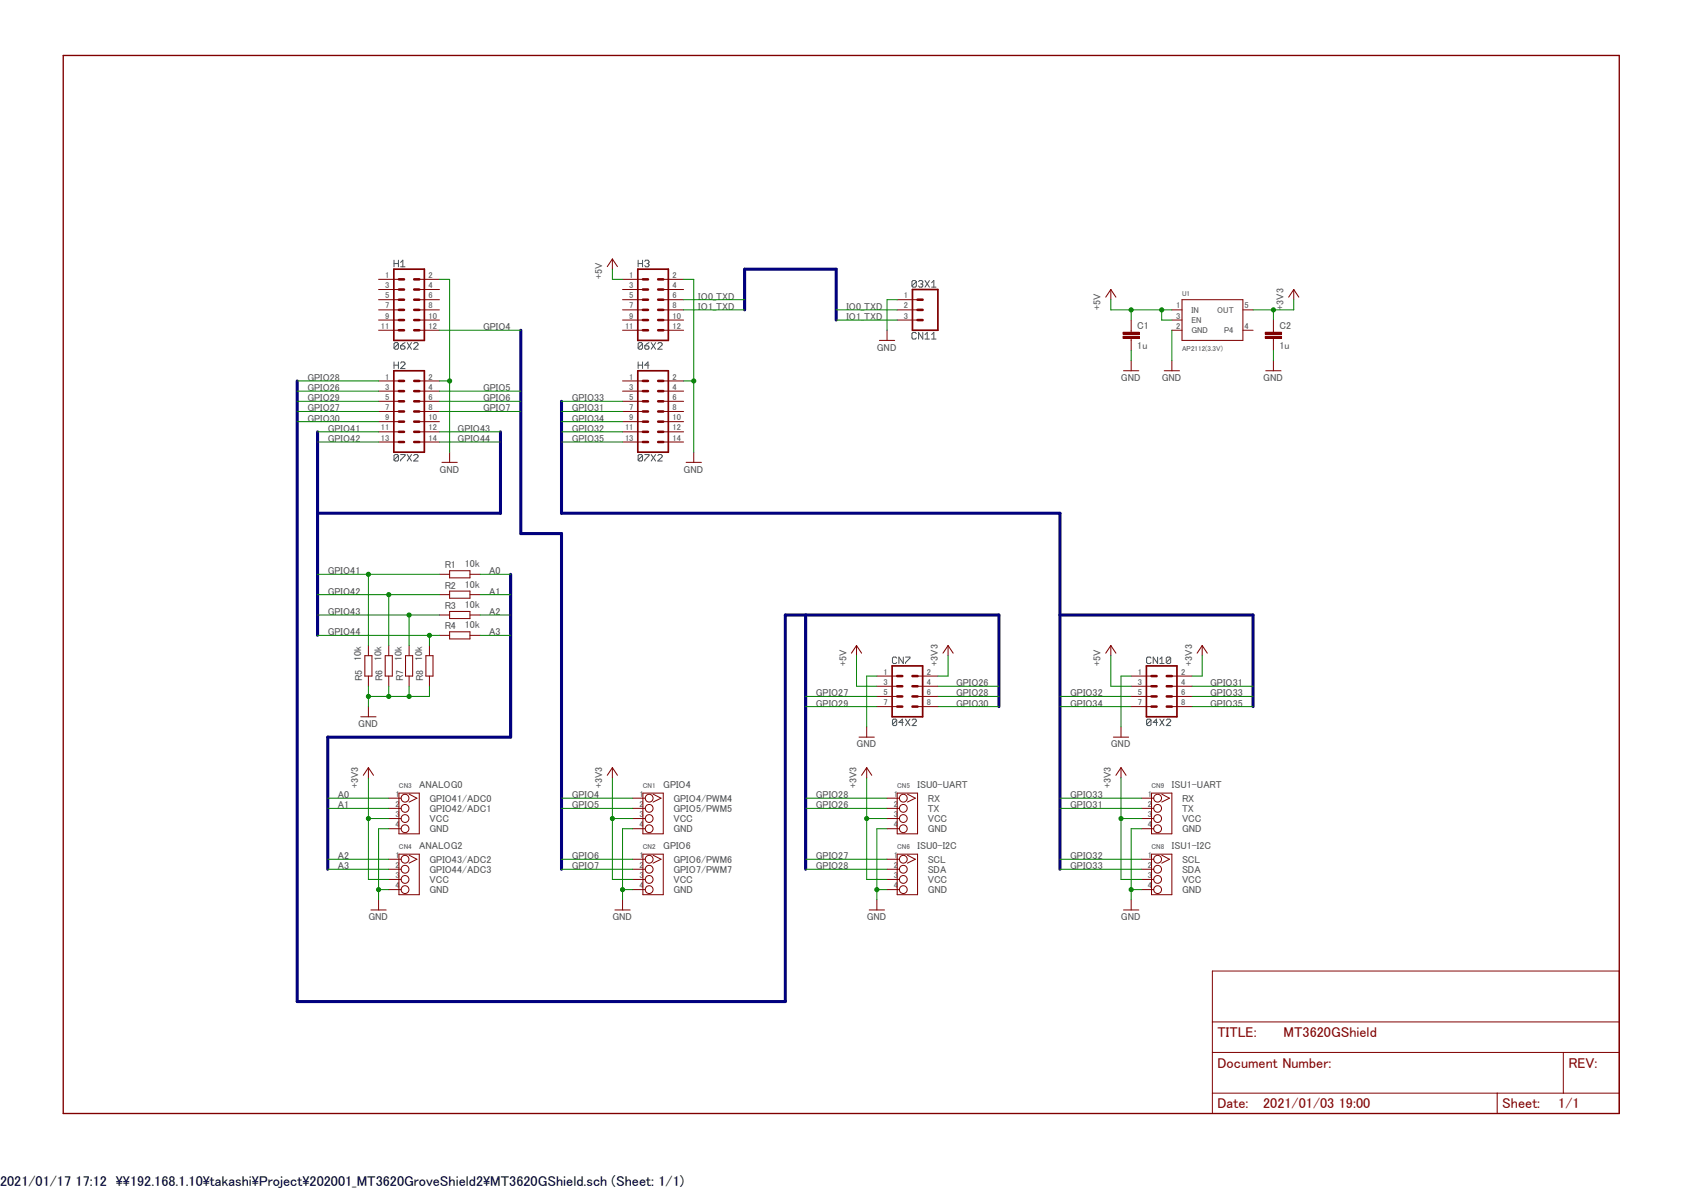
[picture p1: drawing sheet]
<svg xmlns="http://www.w3.org/2000/svg" width="420mm" height="297mm" viewBox="0 0 420 297" stroke-linecap="round" stroke-linejoin="round" font-family="sans-serif">
<path d="M15.3 13.5l389.4 265M404.7 13.5l-389.4 265" fill="none" stroke="#fff" stroke-width=".25"/>
<g fill="none" stroke="#505050" stroke-width=".25">
<path d="M98.4 64.9v1.7M98.4 65.8h1.1M99.5 64.9v1.7M100 65.5l.6-.6v1.7M100 66.6h1.1M159.3 64.9v1.7M159.3 65.8h1.1M160.4 64.9v1.7M161 65.2l.2-.3h.6l.3 .3-.3 .6M161.5 65.8h.3M161.8 65.8l.3 .2-.3 .6h-.6l-.2-.3M228.8 70.3v1.1l-.3 .3h-.5l-.3-.3"/>
<path d="M228.8 70.3l-.3-.3h-.5l-.3 .3v1.1M228.8 70.3l-1.1 1.1M229.4 70.3l.2-.3h.6l.2 .3-.2 .6M229.9 70.9h.3M230.2 70.9l.2 .2-.2 .6h-.6l-.2-.3M231 70l1.1 1.7M232.1 70l-1.1 1.7M232.6 71.7h1.1M232.6 70.6l.6-.6v1.7M98.4 90.3v1.7M98.4 91.1h1.1M99.5 85.8l-.3-.3h-.5l-.3 .3v1.1"/>
<path d="M99.5 85.8v1.1l-.3 .3h-.5l-.3-.3M99.5 90.3v1.7M99.5 85.8l-1.1 1.1M100 86.3h.8l.3 .6-.3 .3h-.5l-.3-.3zM100 90.6l.3-.3h.5l.3 .3v.3l-1.1 1.1h1.1M101.1 85.5l-1.1 .8M101.7 85.5l1 1.7M102.7 85.5l-1 1.7M103.3 85.8l.3-.3h.5l.3 .3v.3l-1.1 1.1h1.1M159.3 90.3v1.7M159.3 91.1h1.1M160.4 85.8l-.3-.3h-.5l-.3 .3v1.1"/>
<path d="M160.4 85.8v1.1l-.3 .3h-.5l-.3-.3M160.4 90.3v1.7M160.4 85.8l-1.1 1.1M161 86.3h.8l.3 .6-.3 .3h-.6l-.2-.3zM162.1 85.5l-1.1 .8M162.1 91.1h-1.1l.8-.8v1.7M162.6 85.5l1.1 1.7M163.7 85.5l-1.1 1.7M164.3 85.8l.2-.3h.6l.3 .3v.3l-1.1 1.1h1.1M228.8 83.3l-.3-.3h-.5l-.3 .3v1l.3 .3h.5l.3-.3M230.4 83v1.6l-1-1.6v1.6M231 84.6h1.1"/>
<path d="M231 83.5l.5-.5v1.6M232.6 83.5l.6-.5v1.6M232.6 84.6h1.1M99.5 113.7l-.3-.2h-.5l-.3 .2v1.1M99.5 113.7v1.1l-.3 .3h-.5l-.3-.3M99.5 113.7l-1.1 1.1M100 113.5h1.1v.2l-1.1 1.1v.3M101.7 113.5l1 1.6M102.7 113.5l-1 1.6M103.3 113.7l.3-.2h.5l.3 .2v.3l-1.1 1.1h1.1M160.4 113.7l-.3-.2h-.5l-.3 .2v1.1M160.4 113.7v1.1l-.3 .3h-.5l-.3-.3"/>
<path d="M160.4 113.7l-1.1 1.1M161 113.5h1.1v.2l-1.1 1.1v.3M162.6 113.5l1.1 1.6M163.7 113.5l-1.1 1.6M164.3 113.7l.2-.2h.6l.3 .2v.3l-1.1 1.1h1.1M223.9 164.3l-.3-.3h-.5l-.3 .3v1.1l.3 .2h.5l.3-.2M223.9 179.7l-.3-.2h-.5l-.3 .2v1.1M223.9 179.7v1.1l-.3 .3h-.5l-.3-.3M223.9 179.7l-1.1 1.1M225.6 164v1.6l-1.1-1.6v1.6M226.1 179.5l1.1 1.6M226.1 164h1.1v.3l-1.1 1.1v.2"/>
<path d="M227.2 179.5l-1.1 1.6M227.8 179.7l.2-.2h.6l.2 .2v.3l-1 1.1h1M287.4 179.7l-.3-.2h-.5l-.3 .2v1.1M287.4 179.7v1.1l-.3 .3h-.5l-.3-.3M287.4 164.3l-.3-.3h-.5l-.3 .3v1.1l.3 .2h.5l.3-.2M287.4 179.7l-1.1 1.1M289.1 164v1.6l-1.1-1.6v1.6M289.6 179.5l1.1 1.6M289.6 165.6h1.1M289.6 164.5l.5-.5v1.6M290.7 179.5l-1.1 1.6M291.2 179.7l.3-.2h.6l.2 .2v.3l-1.1 1.1h1.1"/>
<path d="M292.3 164.3v1.1l-.2 .2h-.6l-.3-.2M292.3 164.3l-.2-.3h-.6l-.3 .3v1.1M292.3 164.3l-1.1 1.1M225.6 180.3h-1.1l.8-.8v1.6M289.1 180.3h-1.1l.8-.8v1.6"/>
</g>
<path d="M15.8 13.8h388.5v264.1h-388.5z" fill="none" stroke="#800000" stroke-width=".34"/>
<g fill="none" stroke="#800000" stroke-width=".25">
<path d="M94.5 79.9h5.1M94.5 77.3h5.1M94.5 74.8h5.1M94.5 72.3h5.1M94.5 69.7h5.1M104.7 79.9h5M104.7 77.3h5M104.7 74.8h5M104.7 72.3h5M104.7 69.7h5M152.9 64.6l1.3 1.9M152.9 64.6l-1.3 1.9"/>
<path d="M152.9 64.6v2.6M155.4 79.9h5.1M155.4 77.3h5.1M155.4 74.8h5.1M155.4 72.3h5.1M155.4 69.7h5.1M165.6 79.9h5.1M165.6 77.3h5.1M165.6 74.8h5.1M165.6 72.3h5.1M165.6 69.7h5.1M224 79.9h5.1"/>
<path d="M224 77.3h5.1M224 74.8h5.1M292.6 79.9h2.5M292.6 77.3h2.5M295.1 74.8h15.2v10.2h-15.2zM310.3 77.3h2.6M323 72.3l1.3 1.9M323 72.3l-1.2 1.9M323 72.3v2.5M94.5 82.4h5.1M94.5 97.6h5.1M94.5 95.1h5.1"/>
<path d="M104.7 82.4h5M104.7 97.6h5M104.7 95.1h5M155.4 82.4h5.1M155.4 97.6h5.1M155.4 95.1h5.1M165.6 82.4h5.1M165.6 97.6h5.1M165.6 95.1h5.1M219.6 85h3.8M221.5 82.4v2.6M282.4 82.4v.5"/>
<path d="M282.4 84.5v.5M292.6 82.4h2.5M310.3 82.4h2.6M94.5 105.2h5.1M94.5 102.7h5.1M94.5 100.2h5.1M94.5 107.8h5.1M94.5 110.3h5.1M104.7 105.2h5M104.7 102.7h5M104.7 100.2h5M104.7 107.8h5"/>
<path d="M104.7 110.3h5M110.4 115.4h3.8M112.3 112.9v2.5M155.4 105.2h5.1M155.4 102.7h5.1M155.4 100.2h5.1M155.4 107.8h5.1M155.4 110.3h5.1M165.6 105.2h5.1M165.6 102.7h5.1M165.6 100.2h5.1M165.6 107.8h5.1"/>
<path d="M165.6 110.3h5.1M171.3 115.4h3.8M173.2 112.9v2.5M109.7 143.3h2.6M109.7 148.4h2.6M109.7 153.5h2.6M109.7 158.6h2.6M112.3 142.5h5v1.7h-5zM112.3 147.5h5v1.8h-5zM112.3 152.6h5v1.8h-5zM112.3 157.7h5v1.8h-5zM117.3 143.3h2.6"/>
<path d="M117.3 148.4h2.6M117.3 153.5h2.6M117.3 158.6h2.6M90.1 178.9h3.8M91.1 163.7h1.8v5h-1.8zM92 161.1v2.6M92 168.7v2.6M92 176.4v2.5M96.2 163.7h1.8v5h-1.8zM97.1 161.1v2.6M97.1 168.7v2.6M101.3 163.7h1.7v5h-1.7z"/>
<path d="M102.2 161.1v2.6M102.2 168.7v2.6M106.3 163.7h1.8v5h-1.8zM107.2 161.1v2.6M107.2 168.7v2.6M213.9 161.1l1.2 1.9M213.9 161.1l-1.3 1.9M213.9 161.1v2.6M218.9 176.4h5.1M218.9 173.8h5.1M218.9 171.3h5.1M218.9 168.7h5.1"/>
<path d="M229.1 176.4h5.1M229.1 173.8h5.1M229.1 171.3h5.1M229.1 168.7h5.1M236.7 161.1l1.3 1.9M236.7 161.1l-1.2 1.9M236.7 161.1v2.6M277.4 161.1l1.2 1.9M277.4 161.1l-1.3 1.9M277.4 161.1v2.6M282.4 176.4h5.1M282.4 173.8h5.1"/>
<path d="M282.4 171.3h5.1M282.4 168.7h5.1M292.6 176.4h5M292.6 173.8h5M292.6 171.3h5M292.6 168.7h5M300.2 161.1l1.3 1.9M300.2 161.1l-1.3 1.9M300.2 161.1v2.6M92 191.6v2.5M92 191.6l1.3 1.9M92 191.6l-1.3 1.9"/>
<path d="M97.1 199.2h3.1M99.6 198h5.1v10.1h-5.1zM102.2 198.2l1.9 1-1.9 1M152.9 191.6v2.5M152.9 191.6l1.3 1.9M152.9 191.6l-1.3 1.9M158 199.2h3.1M160.5 198h5.1v10.1h-5.1zM163.1 198.2l2 1-2 1M214.5 184h3.8M216.4 181.4v2.6M216.4 191.6v2.5"/>
<path d="M216.4 191.6l1.3 1.9M216.4 191.6l-1.3 1.9M221.5 199.2h3.1M224 198h5.1v10.1h-5.1zM226.6 198.2l2 1-2 1M278 184h3.8M279.9 181.4v2.6M279.9 191.6v2.5M279.9 191.6l1.3 1.9M279.9 191.6l-1.3 1.9M285 199.2h3.1M287.5 198h5.1v10.1h-5.1z"/>
<path d="M290.1 198.2l1.9 1-1.9 1M97.1 201.8h3.1M97.1 204.3h3.1M97.1 206.8h3.1M97.1 214.5h3.1M97.1 217h3.1M97.1 219.5h3.1M99.6 213.2h5.1v10.1h-5.1zM102.2 213.4l1.9 1.1-1.9 .9M158 201.8h3.1M158 204.3h3.1M158 206.8h3.1"/>
<path d="M158 214.5h3.1M158 217h3.1M158 219.5h3.1M160.5 213.2h5.1v10.1h-5.1zM163.1 213.4l2 1.1-2 .9M221.5 201.8h3.1M221.5 204.3h3.1M221.5 206.8h3.1M221.5 214.5h3.1M221.5 217h3.1M221.5 219.5h3.1M224 213.2h5.1v10.1h-5.1z"/>
<path d="M226.6 213.4l2 1.1-2 .9M285 201.8h3.1M285 204.3h3.1M285 206.8h3.1M285 214.5h3.1M285 217h3.1M285 219.5h3.1M287.5 213.2h5.1v10.1h-5.1zM290.1 213.4l1.9 1.1-1.9 .9M92.6 227.1h3.8M94.5 224.6v2.5M97.1 222h3.1"/>
<path d="M153.5 227.1h3.9M155.4 224.6v2.5M158 222h3.1M217 227.1h3.9M218.9 224.6v2.5M221.5 222h3.1M280.5 227.1h3.9M282.4 224.6v2.5M285 222h3.1M302.7 242.4h101.6v35.5h-101.6zM302.7 255.1h101.6M302.7 262.7h101.6"/>
<path d="M302.7 272.8h101.6M373.8 272.8v5.1M390.4 262.7v10.1"/>
<circle cx="101.1" cy="199.2" r=".98"/>
<circle cx="162.1" cy="199.2" r=".98"/>
<circle cx="225.5" cy="199.2" r=".98"/>
<circle cx="289" cy="199.2" r=".98"/>
<circle cx="101.1" cy="201.8" r=".98"/>
<circle cx="101.1" cy="217" r=".98"/>
<circle cx="101.1" cy="214.5" r=".98"/>
<circle cx="101.1" cy="204.3" r=".98"/>
<circle cx="101.1" cy="206.8" r=".98"/>
<circle cx="101.1" cy="219.5" r=".98"/>
<circle cx="162.1" cy="219.5" r=".98"/>
<circle cx="162.1" cy="214.5" r=".98"/>
<circle cx="162.1" cy="201.8" r=".98"/>
<circle cx="162.1" cy="206.8" r=".98"/>
<circle cx="162.1" cy="204.3" r=".98"/>
<circle cx="162.1" cy="217" r=".98"/>
<circle cx="225.5" cy="217" r=".98"/>
<circle cx="225.5" cy="219.5" r=".98"/>
<circle cx="225.5" cy="214.5" r=".98"/>
<circle cx="225.5" cy="201.8" r=".98"/>
<circle cx="225.5" cy="204.3" r=".98"/>
<circle cx="225.5" cy="206.8" r=".98"/>
<circle cx="289" cy="201.8" r=".98"/>
<circle cx="289" cy="217" r=".98"/>
<circle cx="289" cy="204.3" r=".98"/>
<circle cx="289" cy="214.5" r=".98"/>
<circle cx="289" cy="219.5" r=".98"/>
<circle cx="289" cy="206.8" r=".98"/>
<circle cx="101.1" cy="222" r=".98"/>
<circle cx="162.1" cy="222" r=".98"/>
<circle cx="225.5" cy="222" r=".98"/>
<circle cx="289" cy="222" r=".98"/>
</g>
<path d="M98.3 67.2h7.7v17.8h-7.7zM159.3 67.2h7.6v17.8h-7.6zM227.8 72.3h6.4v10.1h-6.4zM98.3 92.5h7.7v20.4h-7.7zM159.3 92.5h7.6v20.4h-7.6zM222.8 166.2h7.6v12.7h-7.6zM286.3 166.2h7.6v12.7h-7.6z" fill="none" stroke="#800000" stroke-width=".42"/>
<g fill="none" stroke="#800000" stroke-width=".64">
<path d="M99.6 74.8h1.3M99.6 77.3h1.3M99.6 79.9h1.3M99.6 69.7h1.3M99.6 72.3h1.3M103.4 74.8h1.3M103.4 77.3h1.3M103.4 79.9h1.3M103.4 69.7h1.3M103.4 72.3h1.3M160.5 74.8h1.3M160.5 77.3h1.3"/>
<path d="M160.5 79.9h1.3M160.5 69.7h1.3M160.5 72.3h1.3M164.3 74.8h1.3M164.3 77.3h1.3M164.3 79.9h1.3M164.3 69.7h1.3M164.3 72.3h1.3M229.1 74.8h1.3M229.1 77.3h1.3M229.1 79.9h1.3M99.6 82.4h1.3"/>
<path d="M99.6 95.1h1.3M99.6 97.6h1.3M103.4 82.4h1.3M103.4 95.1h1.3M103.4 97.6h1.3M160.5 82.4h1.3M160.5 95.1h1.3M160.5 97.6h1.3M164.3 82.4h1.3M164.3 95.1h1.3M164.3 97.6h1.3M99.6 100.2h1.3"/>
<path d="M99.6 102.7h1.3M99.6 105.2h1.3M99.6 107.8h1.3M99.6 110.3h1.3M103.4 100.2h1.3M103.4 102.7h1.3M103.4 105.2h1.3M103.4 107.8h1.3M103.4 110.3h1.3M160.5 100.2h1.3M160.5 102.7h1.3M160.5 105.2h1.3"/>
<path d="M160.5 107.8h1.3M160.5 110.3h1.3M164.3 100.2h1.3M164.3 102.7h1.3M164.3 105.2h1.3M164.3 107.8h1.3M164.3 110.3h1.3M224 173.8h1.3M224 176.4h1.3M224 168.7h1.3M224 171.3h1.3M227.8 173.8h1.3"/>
<path d="M227.8 176.4h1.3M227.8 168.7h1.3M227.8 171.3h1.3M287.5 173.8h1.3M287.5 176.4h1.3M287.5 168.7h1.3M287.5 171.3h1.3M291.3 173.8h1.3M291.3 176.4h1.3M291.3 168.7h1.3M291.3 171.3h1.3"/>
</g>
<path d="M280.4 83.9h4.1v.6h-4.1z" fill-rule="evenodd" fill="#800000"/>
<path d="M280.4 83.9h4.1v.6h-4.1z" fill="none" stroke="#800000" stroke-width=".25"/>
<path d="M280.4 82.9h4.1v.5h-4.1z" fill-rule="evenodd" fill="#800000"/>
<path d="M277.4 72.3l1.2 1.9M277.4 72.3l-1.3 1.9M277.4 72.3v2.5M282.4 79.9v2.5M280.4 82.9h4.1v.5h-4.1zM280.5 92.5h3.9M282.4 85v2.5M282.4 90v2.5M290.7 92.5h3.8M292.6 90v2.5M318 82.4v.5M318 84.5v.5" fill="none" stroke="#800000" stroke-width=".25"/>
<path d="M315.9 83.9h4.1v.6h-4.1z" fill-rule="evenodd" fill="#800000"/>
<path d="M315.9 83.9h4.1v.6h-4.1z" fill="none" stroke="#800000" stroke-width=".25"/>
<path d="M315.9 82.9h4.1v.5h-4.1z" fill-rule="evenodd" fill="#800000"/>
<path d="M318 79.9v2.5M315.9 82.9h4.1v.5h-4.1zM316.1 92.5h3.8M318 85v2.5M318 90v2.5" fill="none" stroke="#800000" stroke-width=".25"/>
<path d="M185.9 77.3v-10.1h22.9v12.7M74.2 95.1v154.9h121.9v-96.5h53.3v22.9M130 82.4v50.8h10.2v83.8M79.3 107.8v50.8M125 107.8v20.3h-45.7M140.2 100.2v27.9h124.5v88.9M127.5 143.3v40.7h-45.7v33M201.2 153.5v63.5M264.7 153.5h48.2v22.9" fill="none" stroke="#000080" stroke-width=".76"/>
<path d="M109.7 69.7h2.6v43.2M109.7 95.1h2.6" fill="none" stroke="#008000" stroke-width=".25"/>
<circle cx="112.3" cy="95.1" r=".51" fill="#008000"/>
<g fill="none" stroke="#008000" stroke-width=".25">
<path d="M170.7 69.7h2.5v43.2M170.7 95.1h2.5"/>
<circle cx="112.3" cy="95.1" r=".51"/>
</g>
<circle cx="173.2" cy="95.1" r=".51" fill="#008000"/>
<g fill="none" stroke="#008000" stroke-width=".25">
<path d="M218.9 168.7h-2.5v12.7M221.5 206.8h-2.6v17.8M218.9 222h2.6"/>
<circle cx="173.2" cy="95.1" r=".51"/>
</g>
<circle cx="218.9" cy="222" r=".51" fill="#008000"/>
<g fill="none" stroke="#008000" stroke-width=".25">
<path d="M282.4 168.7h-2.5v12.7M285 206.8h-2.6v17.8M282.4 222h2.6"/>
<circle cx="218.9" cy="222" r=".51"/>
</g>
<circle cx="282.4" cy="222" r=".51" fill="#008000"/>
<g fill="none" stroke="#008000" stroke-width=".25">
<path d="M158 206.8h-2.6v17.8M155.4 222h2.6"/>
<circle cx="282.4" cy="222" r=".51"/>
</g>
<circle cx="155.4" cy="222" r=".51" fill="#008000"/>
<g fill="none" stroke="#008000" stroke-width=".25">
<path d="M97.1 206.8h-2.6v17.8M94.5 222h2.6"/>
<circle cx="155.4" cy="222" r=".51"/>
</g>
<circle cx="94.5" cy="222" r=".51" fill="#008000"/>
<g fill="none" stroke="#008000" stroke-width=".25">
<path d="M224 74.8h-2.5v7.6M92 171.3v5.1M107.2 171.3v2.5h-15.2"/>
<circle cx="94.5" cy="222" r=".51"/>
</g>
<circle cx="92" cy="173.8" r=".51" fill="#008000"/>
<g fill="none" stroke="#008000" stroke-width=".25">
<path d="M102.2 171.3v2.5"/>
<circle cx="92" cy="173.8" r=".51"/>
</g>
<circle cx="102.1" cy="173.8" r=".51" fill="#008000"/>
<g fill="none" stroke="#008000" stroke-width=".25">
<path d="M97.1 171.3v2.5"/>
<circle cx="102.1" cy="173.8" r=".51"/>
</g>
<circle cx="97.1" cy="173.8" r=".51" fill="#008000"/>
<g fill="none" stroke="#008000" stroke-width=".25">
<path d="M152.9 67.2v2.5h2.5M277.4 74.8v2.5h15.2M282.4 77.3v2.6M282.4 87.5v2.5M292.6 82.4v7.6M318 87.5v2.5M213.9 163.7v7.6h5M277.4 163.7v7.6h5"/>
<circle cx="97.1" cy="173.8" r=".51"/>
</g>
<circle cx="282.4" cy="77.3" r=".51" fill="#008000"/>
<g fill="none" stroke="#008000" stroke-width=".25">
<path d="M290.1 77.3v2.6h2.5"/>
<circle cx="282.4" cy="77.3" r=".51"/>
</g>
<circle cx="290.1" cy="77.3" r=".51" fill="#008000"/>
<g fill="none" stroke="#008000" stroke-width=".25">
<path d="M92 194.1v25.4h5.1M92 204.3h5.1"/>
<circle cx="290.1" cy="77.3" r=".51"/>
</g>
<circle cx="92" cy="204.3" r=".51" fill="#008000"/>
<g fill="none" stroke="#008000" stroke-width=".25">
<path d="M152.9 194.1v25.4h5.1M152.9 204.3h5.1"/>
<circle cx="92" cy="204.3" r=".51"/>
</g>
<circle cx="152.9" cy="204.3" r=".51" fill="#008000"/>
<g fill="none" stroke="#008000" stroke-width=".25">
<path d="M236.7 163.7v5h-2.5M300.2 163.7v5h-2.6M216.4 194.1v25.4h5.1M216.4 204.3h5.1"/>
<circle cx="152.9" cy="204.3" r=".51"/>
</g>
<circle cx="216.4" cy="204.3" r=".51" fill="#008000"/>
<g fill="none" stroke="#008000" stroke-width=".25">
<path d="M279.9 194.1v25.4h5.1M279.9 204.3h5.1"/>
<circle cx="216.4" cy="204.3" r=".51"/>
</g>
<circle cx="279.9" cy="204.3" r=".51" fill="#008000"/>
<g fill="none" stroke="#008000" stroke-width=".25">
<path d="M318 77.3v2.6M323 74.8v2.5h-10.1"/>
<circle cx="279.9" cy="204.3" r=".51"/>
</g>
<circle cx="318" cy="77.3" r=".51" fill="#008000"/>
<g fill="none" stroke="#008000" stroke-width=".25">
<path d="M79.3 107.8h15.2M79.3 143.3h30.4M92 143.3v17.8"/>
<circle cx="318" cy="77.3" r=".51"/>
</g>
<circle cx="92" cy="143.3" r=".51" fill="#008000"/>
<g fill="none" stroke="#008000" stroke-width=".25">
<path d="M79.3 110.3h15.2M79.3 148.4h30.4M97.1 148.4v12.7"/>
<circle cx="92" cy="143.3" r=".51"/>
</g>
<circle cx="97.1" cy="148.4" r=".51" fill="#008000"/>
<g fill="none" stroke="#008000" stroke-width=".25">
<path d="M109.7 107.8h15.3M79.3 153.5h30.4M102.2 153.5v7.6"/>
<circle cx="97.1" cy="148.4" r=".51"/>
</g>
<circle cx="102.1" cy="153.5" r=".51" fill="#008000"/>
<g fill="none" stroke="#008000" stroke-width=".25">
<path d="M109.7 110.3h15.3M79.3 158.6h30.4M107.2 158.6v2.5"/>
<circle cx="102.1" cy="153.5" r=".51"/>
</g>
<circle cx="107.2" cy="158.6" r=".51" fill="#008000"/>
<g fill="none" stroke="#008000" stroke-width=".25">
<path d="M170.7 77.3h15.2M170.7 74.8h15.2M208.8 77.3h15.2M208.8 79.9h15.2M74.2 97.6h20.3M74.2 95.1h20.3M109.7 97.6h20.3M109.7 82.4h20.3M74.2 102.7h20.3M74.2 100.2h20.3M74.2 105.2h20.3M109.7 102.7h20.3"/>
<path d="M109.7 100.2h20.3M140.2 102.7h15.2M140.2 100.2h15.2M140.2 105.2h15.2M140.2 107.8h15.2M140.2 110.3h15.2M119.9 143.3h7.6M119.9 148.4h7.6M119.9 153.5h7.6M119.9 158.6h7.6M201.2 173.8h17.7M201.2 176.4h17.7"/>
<path d="M234.2 171.3h15.2M234.2 173.8h15.2M234.2 176.4h15.2M264.7 173.8h17.7M264.7 176.4h17.7M297.6 171.3h15.3M297.6 173.8h15.3M297.6 176.4h15.3M81.8 199.2h15.3M140.2 199.2h17.8M201.2 199.2h20.3M264.7 199.2h20.3"/>
<path d="M81.8 201.8h15.3M81.8 214.5h15.3M81.8 217h15.3M140.2 201.8h17.8M140.2 214.5h17.8M140.2 217h17.8M201.2 201.8h20.3M201.2 214.5h20.3M201.2 217h20.3M264.7 201.8h20.3M264.7 214.5h20.3M264.7 217h20.3"/>
<circle cx="107.2" cy="158.6" r=".51"/>
</g>
<g font-size="3.6" fill="#800000">
<text x="304" y="258.9">TITLE:</text>
<text x="320.5" y="258.9">MT3620GShield</text>
<text x="304" y="266.5">Document Number:</text>
<text x="391.6" y="266.5">REV:</text>
<text x="304" y="276.6">Date:</text>
<text x="315.4" y="276.6">2021/01/03 19:00</text>
<text x="375.1" y="276.6">Sheet:</text>
<text x="389.1" y="276.6">1/1</text>
</g>
<text font-size="3.6" x="0" y="296">2021/01/17 17:12 \\192.168.1.10\takashi\Project\202001_MT3620GroveShield2\MT3620GShield.sch (Sheet: 1/1)</text>
<g font-size="2.5" fill="#505050">
<text x="150.4" y="69.7" transform="rotate(-90 150.4 69.7)">+5V</text>
<text x="174.4" y="74.8">IO0_TXD</text>
<text x="174.4" y="77.3">IO1_TXD</text>
<text x="211.3" y="77.3">IO0_TXD</text>
<text x="274.8" y="77.3" transform="rotate(-90 274.8 77.3)">+5V</text>
<text x="320.5" y="77.3" transform="rotate(-90 320.5 77.3)">+3V3</text>
<text x="120.6" y="82.4">GPIO4</text>
<text x="211.3" y="79.9">IO1_TXD</text>
<text x="284" y="82">C1</text>
<text x="319.5" y="82">C2</text>
<text x="218.9" y="87.5">GND</text>
<text x="284" y="87.1">1u</text>
<text x="319.5" y="87.1">1u</text>
<text x="76.8" y="95.1">GPIO28</text>
<text x="279.9" y="95.1">GND</text>
<text x="290.1" y="95.1">GND</text>
<text x="315.4" y="95.1">GND</text>
<text x="76.8" y="97.6">GPIO26</text>
<text x="76.8" y="100.2">GPIO29</text>
<text x="120.6" y="97.6">GPIO5</text>
<text x="120.6" y="100.2">GPIO6</text>
<text x="142.7" y="100.2">GPIO33</text>
<text x="76.8" y="102.7">GPIO27</text>
<text x="76.8" y="105.2">GPIO30</text>
<text x="81.8" y="107.8">GPIO41</text>
<text x="114.3" y="107.8">GPIO43</text>
<text x="120.6" y="102.7">GPIO7</text>
<text x="142.7" y="102.7">GPIO31</text>
<text x="142.7" y="107.8">GPIO32</text>
<text x="142.7" y="105.2">GPIO34</text>
<text x="81.8" y="110.3">GPIO42</text>
<text x="114.3" y="110.3">GPIO44</text>
<text x="142.7" y="110.3">GPIO35</text>
<text x="109.8" y="117.9">GND</text>
<text x="170.7" y="117.9">GND</text>
<text x="81.8" y="143.3">GPIO41</text>
<text x="111" y="141.9">R1</text>
<text x="116.1" y="141.6">10k</text>
<text x="122.1" y="143.3">A0</text>
<text x="81.8" y="148.4">GPIO42</text>
<text x="111" y="146.9">R2</text>
<text x="116.1" y="146.6">10k</text>
<text x="122.1" y="148.4">A1</text>
<text x="81.8" y="153.5">GPIO43</text>
<text x="111" y="152">R3</text>
<text x="116.1" y="151.7">10k</text>
<text x="122.1" y="153.5">A2</text>
<text x="81.8" y="158.6">GPIO44</text>
<text x="111" y="157.1">R4</text>
<text x="116.1" y="156.8">10k</text>
<text x="122.1" y="158.6">A3</text>
<text x="90.2" y="164.9" transform="rotate(-90 90.2 164.9)">10k</text>
<text x="95.3" y="164.9" transform="rotate(-90 95.3 164.9)">10k</text>
<text x="100.4" y="164.9" transform="rotate(-90 100.4 164.9)">10k</text>
<text x="105.4" y="164.9" transform="rotate(-90 105.4 164.9)">10k</text>
<text x="211.3" y="166.2" transform="rotate(-90 211.3 166.2)">+5V</text>
<text x="234.2" y="166.2" transform="rotate(-90 234.2 166.2)">+3V3</text>
<text x="274.8" y="166.2" transform="rotate(-90 274.8 166.2)">+5V</text>
<text x="297.7" y="166.2" transform="rotate(-90 297.7 166.2)">+3V3</text>
<text x="90.5" y="170" transform="rotate(-90 90.5 170)">R5</text>
<text x="95.5" y="170" transform="rotate(-90 95.5 170)">R6</text>
<text x="100.6" y="170" transform="rotate(-90 100.6 170)">R7</text>
<text x="105.7" y="170" transform="rotate(-90 105.7 170)">R8</text>
<text x="203.7" y="173.8">GPIO27</text>
<text x="238.7" y="171.3">GPIO26</text>
<text x="238.7" y="173.8">GPIO28</text>
<text x="267.2" y="173.8">GPIO32</text>
<text x="302.2" y="171.3">GPIO31</text>
<text x="302.2" y="173.8">GPIO33</text>
<text x="203.7" y="176.4">GPIO29</text>
<text x="238.7" y="176.4">GPIO30</text>
<text x="267.2" y="176.4">GPIO34</text>
<text x="302.2" y="176.4">GPIO35</text>
<text x="89.4" y="181.4">GND</text>
<text x="213.9" y="186.5">GND</text>
<text x="277.4" y="186.5">GND</text>
<text x="89.4" y="196.7" transform="rotate(-90 89.4 196.7)">+3V3</text>
<text x="104.7" y="196.7">ANALOG0</text>
<text x="150.4" y="196.7" transform="rotate(-90 150.4 196.7)">+3V3</text>
<text x="165.6" y="196.7">GPIO4</text>
<text x="213.9" y="196.7" transform="rotate(-90 213.9 196.7)">+3V3</text>
<text x="229.1" y="196.7">ISU0-UART</text>
<text x="277.4" y="196.7" transform="rotate(-90 277.4 196.7)">+3V3</text>
<text x="292.6" y="196.7">ISU1-UART</text>
<text x="84.4" y="199.2">A0</text>
<text x="84.4" y="201.8">A1</text>
<text x="107.2" y="200.1">GPIO41/ADC0</text>
<text x="107.2" y="202.7">GPIO42/ADC1</text>
<text x="142.7" y="199.2">GPIO4</text>
<text x="142.7" y="201.8">GPIO5</text>
<text x="168.1" y="200.1">GPIO4/PWM4</text>
<text x="168.1" y="202.7">GPIO5/PWM5</text>
<text x="203.7" y="201.8">GPIO26</text>
<text x="203.7" y="199.2">GPIO28</text>
<text x="231.6" y="200.1">RX</text>
<text x="231.6" y="202.7">TX</text>
<text x="267.2" y="201.8">GPIO31</text>
<text x="267.2" y="199.2">GPIO33</text>
<text x="295.1" y="200.1">RX</text>
<text x="295.1" y="202.7">TX</text>
<text x="107.2" y="205.2">VCC</text>
<text x="107.2" y="207.7">GND</text>
<text x="168.1" y="205.2">VCC</text>
<text x="168.1" y="207.7">GND</text>
<text x="231.6" y="205.2">VCC</text>
<text x="231.6" y="207.7">GND</text>
<text x="295.1" y="205.2">VCC</text>
<text x="295.1" y="207.7">GND</text>
<text x="84.4" y="214.5">A2</text>
<text x="104.7" y="211.9">ANALOG2</text>
<text x="107.2" y="215.3">GPIO43/ADC2</text>
<text x="142.7" y="214.5">GPIO6</text>
<text x="165.6" y="211.9">GPIO6</text>
<text x="168.1" y="215.3">GPIO6/PWM6</text>
<text x="203.7" y="214.5">GPIO27</text>
<text x="229.1" y="211.9">ISU0-I2C</text>
<text x="231.6" y="215.3">SCL</text>
<text x="267.2" y="214.5">GPIO32</text>
<text x="292.6" y="211.9">ISU1-I2C</text>
<text x="295.1" y="215.3">SCL</text>
<text x="84.4" y="217">A3</text>
<text x="107.2" y="217.9">GPIO44/ADC3</text>
<text x="107.2" y="220.4">VCC</text>
<text x="142.7" y="217">GPIO7</text>
<text x="168.1" y="217.9">GPIO7/PWM7</text>
<text x="168.1" y="220.4">VCC</text>
<text x="203.7" y="217">GPIO28</text>
<text x="231.6" y="217.9">SDA</text>
<text x="231.6" y="220.4">VCC</text>
<text x="267.2" y="217">GPIO33</text>
<text x="295.1" y="217.9">SDA</text>
<text x="295.1" y="220.4">VCC</text>
<text x="107.2" y="222.9">GND</text>
<text x="168.1" y="222.9">GND</text>
<text x="231.6" y="222.9">GND</text>
<text x="295.1" y="222.9">GND</text>
<text x="92" y="229.7">GND</text>
<text x="152.9" y="229.7">GND</text>
<text x="216.4" y="229.7">GND</text>
<text x="279.9" y="229.7">GND</text>
</g>
<g font-size="2.1" fill="#505050">
<text x="96.2" y="71.9">3</text>
<text x="96.2" y="69.3">1</text>
<text x="107" y="71.9">4</text>
<text x="107" y="69.3">2</text>
<text x="157.1" y="71.9">3</text>
<text x="157.1" y="69.3">1</text>
<text x="167.9" y="71.9">4</text>
<text x="167.9" y="69.3">2</text>
<text x="96.2" y="77">7</text>
<text x="96.2" y="74.4">5</text>
<text x="107" y="77">8</text>
<text x="107" y="74.4">6</text>
<text x="157.1" y="77">7</text>
<text x="157.1" y="74.4">5</text>
<text x="167.9" y="77">8</text>
<text x="167.9" y="74.4">6</text>
<text x="225.7" y="74.4">1</text>
<text x="225.7" y="77">2</text>
<text x="293.7" y="77">1</text>
<text x="310.7" y="77">5</text>
<text x="95.1" y="82">11</text>
<text x="96.2" y="79.5">9</text>
<text x="107" y="79.5">10</text>
<text x="107" y="82">12</text>
<text x="156.1" y="82">11</text>
<text x="157.1" y="79.5">9</text>
<text x="167.9" y="82">12</text>
<text x="167.9" y="79.5">10</text>
<text x="225.7" y="79.5">3</text>
<text x="293.7" y="79.5">3</text>
<text x="293.7" y="82">2</text>
<text x="297.5" y="78.1">IN</text>
<text x="297.5" y="80.6">EN</text>
<text x="297.5" y="83.2">GND</text>
<text x="304" y="78.1">OUT</text>
<text x="305.6" y="83.2">P4</text>
<text x="310.7" y="82">4</text>
<text x="96.2" y="94.7">1</text>
<text x="107" y="94.7">2</text>
<text x="157.1" y="94.7">1</text>
<text x="167.9" y="94.7">2</text>
<text x="96.2" y="99.8">5</text>
<text x="96.2" y="97.3">3</text>
<text x="107" y="99.8">6</text>
<text x="107" y="97.3">4</text>
<text x="157.1" y="99.8">5</text>
<text x="157.1" y="97.3">3</text>
<text x="167.9" y="99.8">6</text>
<text x="167.9" y="97.3">4</text>
<text x="95.1" y="107.4">11</text>
<text x="96.2" y="104.9">9</text>
<text x="96.2" y="102.4">7</text>
<text x="107" y="104.9">10</text>
<text x="107" y="102.4">8</text>
<text x="107" y="107.4">12</text>
<text x="156.1" y="107.4">11</text>
<text x="157.1" y="104.9">9</text>
<text x="157.1" y="102.4">7</text>
<text x="167.9" y="107.4">12</text>
<text x="167.9" y="104.9">10</text>
<text x="167.9" y="102.4">8</text>
<text x="95.1" y="110">13</text>
<text x="107" y="110">14</text>
<text x="156.1" y="110">13</text>
<text x="167.9" y="110">14</text>
<text x="220.6" y="173.4">5</text>
<text x="220.6" y="170.9">3</text>
<text x="220.6" y="168.4">1</text>
<text x="231.4" y="173.4">6</text>
<text x="231.4" y="170.9">4</text>
<text x="231.4" y="168.4">2</text>
<text x="284.1" y="173.4">5</text>
<text x="284.1" y="170.9">3</text>
<text x="284.1" y="168.4">1</text>
<text x="294.9" y="173.4">6</text>
<text x="294.9" y="170.9">4</text>
<text x="294.9" y="168.4">2</text>
<text x="220.6" y="176">7</text>
<text x="231.4" y="176">8</text>
<text x="284.1" y="176">7</text>
<text x="294.9" y="176">8</text>
<text x="98.7" y="198.8">1</text>
<text x="98.7" y="201.4">2</text>
<text x="98.7" y="203.9">3</text>
<text x="159.7" y="198.8">1</text>
<text x="159.7" y="201.4">2</text>
<text x="159.7" y="203.9">3</text>
<text x="223.2" y="198.8">1</text>
<text x="223.2" y="201.4">2</text>
<text x="223.2" y="203.9">3</text>
<text x="286.6" y="198.8">1</text>
<text x="286.6" y="201.4">2</text>
<text x="286.6" y="203.9">3</text>
<text x="98.7" y="206.5">4</text>
<text x="159.7" y="206.5">4</text>
<text x="223.2" y="206.5">4</text>
<text x="286.6" y="206.5">4</text>
<text x="98.7" y="214.1">1</text>
<text x="159.7" y="214.1">1</text>
<text x="223.2" y="214.1">1</text>
<text x="286.6" y="214.1">1</text>
<text x="98.7" y="216.6">2</text>
<text x="98.7" y="219.2">3</text>
<text x="98.7" y="221.7">4</text>
<text x="159.7" y="216.6">2</text>
<text x="159.7" y="219.2">3</text>
<text x="159.7" y="221.7">4</text>
<text x="223.2" y="216.6">2</text>
<text x="223.2" y="219.2">3</text>
<text x="223.2" y="221.7">4</text>
<text x="286.6" y="216.6">2</text>
<text x="286.6" y="219.2">3</text>
<text x="286.6" y="221.7">4</text>
</g>
<g font-size="1.8" fill="#505050">
<text x="295.1" y="73.8">U1</text>
<text x="295.1" y="87.5">AP2112(3.3V)</text>
<text x="99.6" y="196.7">CN3</text>
<text x="160.5" y="196.7">CN1</text>
<text x="224" y="196.7">CN5</text>
<text x="287.5" y="196.7">CN9</text>
<text x="99.6" y="211.9">CN4</text>
<text x="160.5" y="211.9">CN2</text>
<text x="224" y="211.9">CN6</text>
<text x="287.5" y="211.9">CN8</text>
</g>
</svg>
